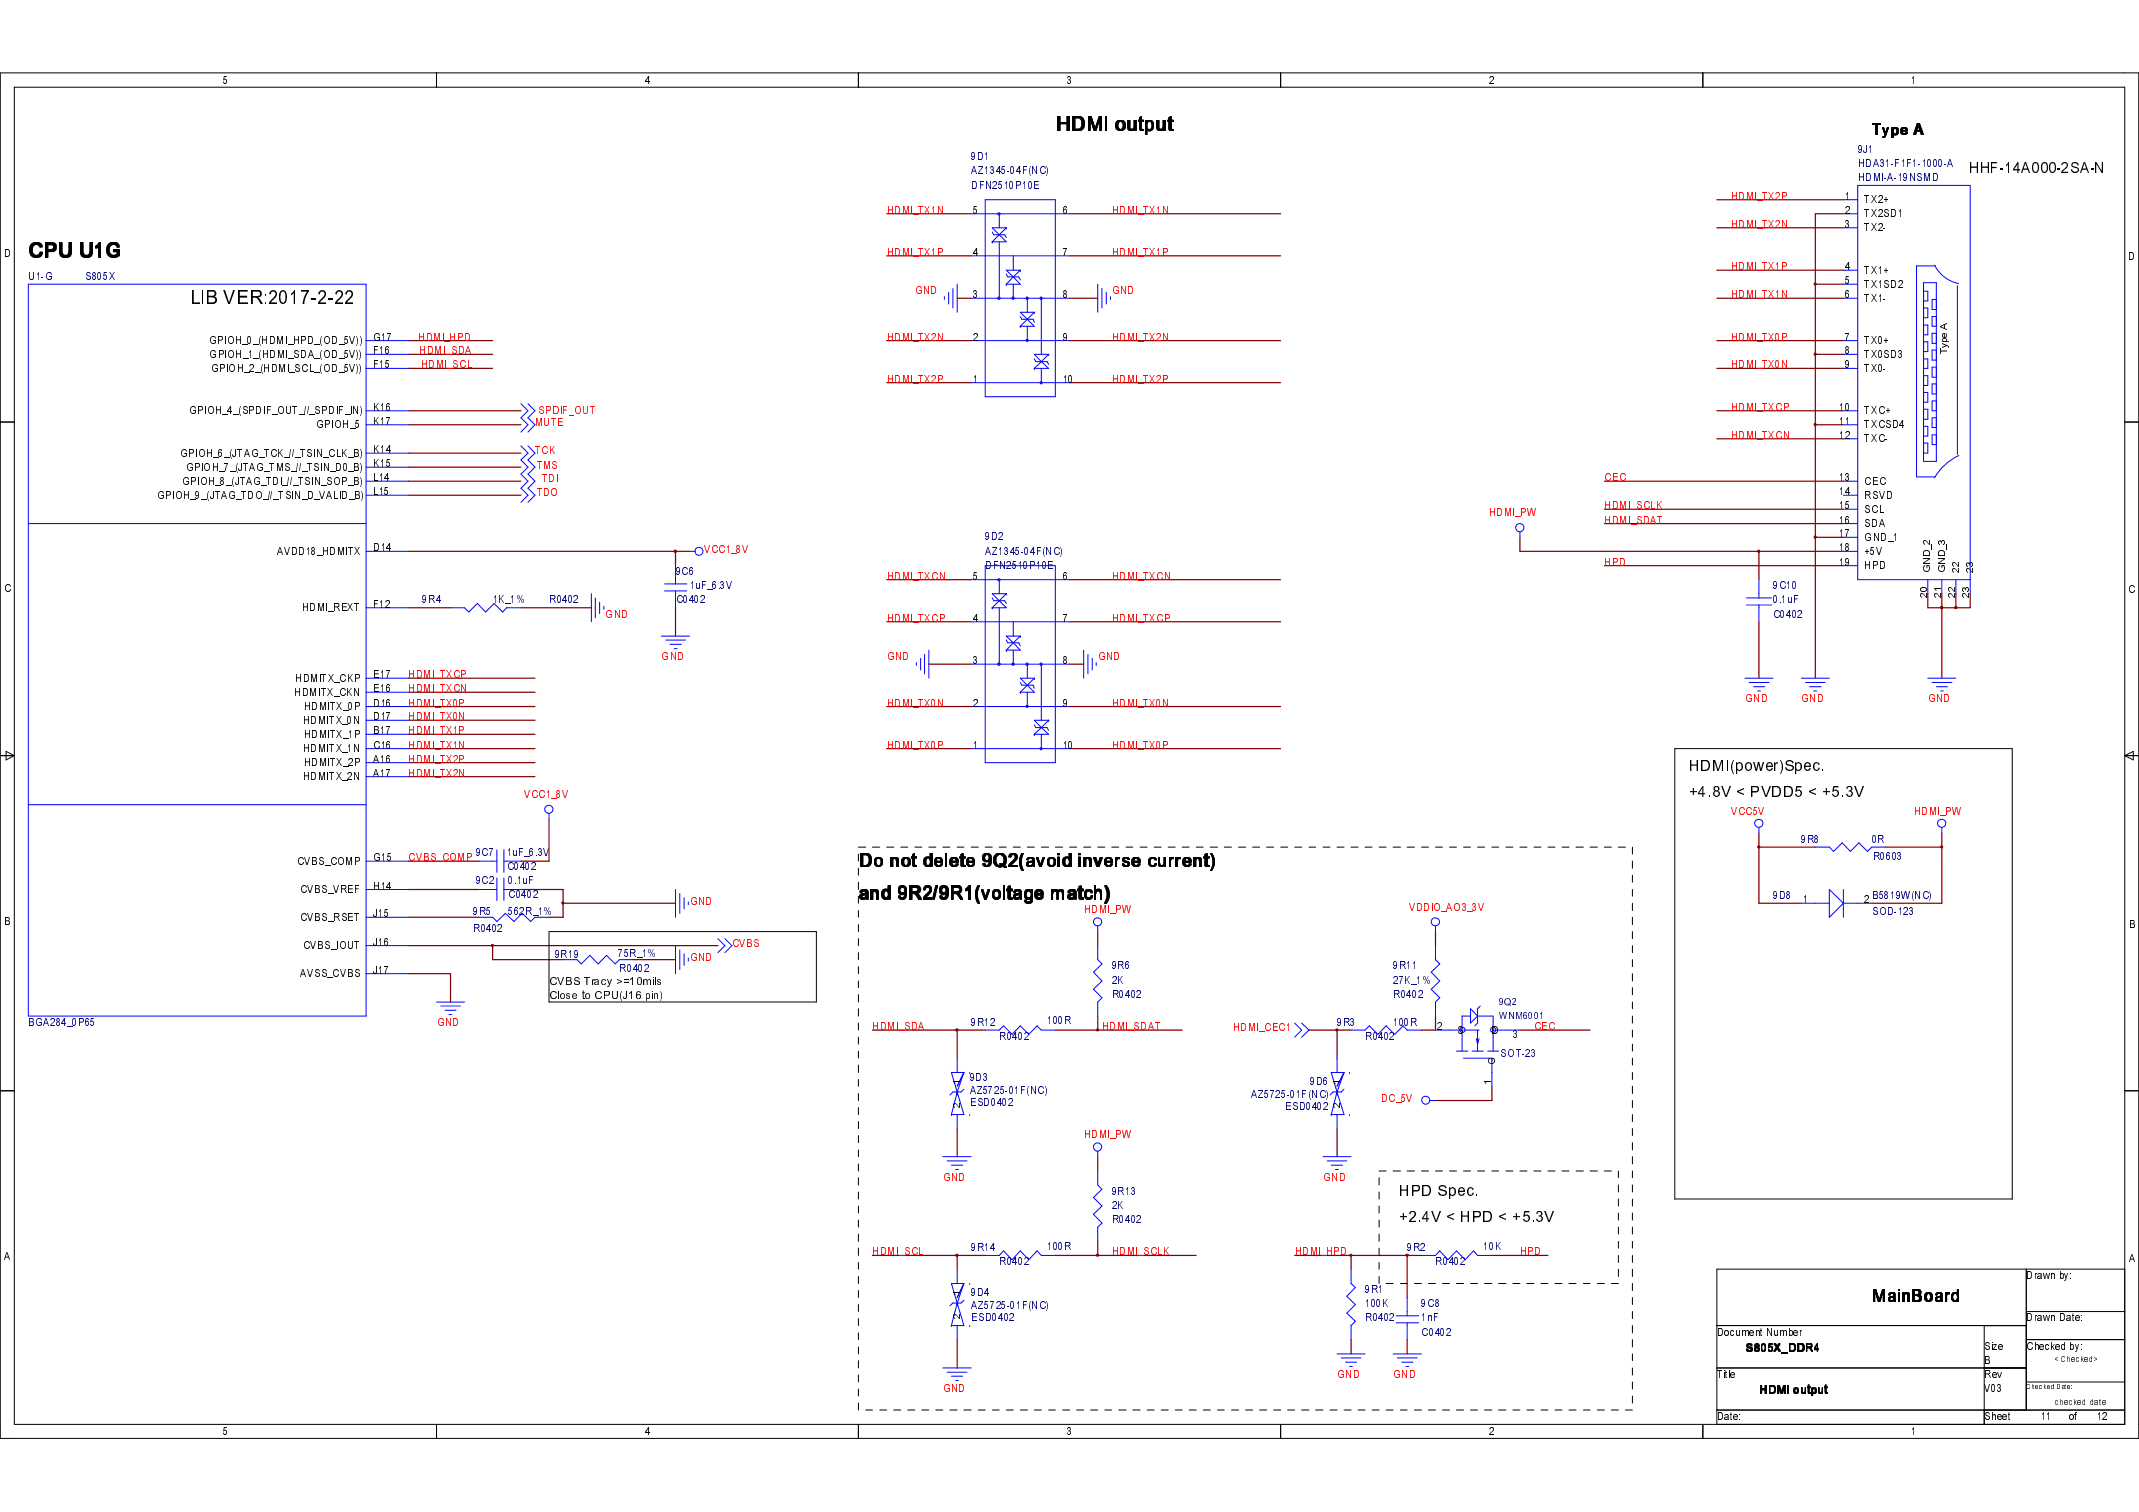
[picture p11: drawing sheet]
<svg xmlns="http://www.w3.org/2000/svg" width="297mm" height="210mm" viewBox="0 0 297 210" stroke-linecap="round" stroke-linejoin="round" font-family="sans-serif">
<g fill="none" stroke="#800000" stroke-width=".17">
<path d="M123.1 35.5h11.8M123.1 29.7h11.8M148.5 35.5h29.3M148.5 29.7h29.3M238.4 37.5h17.6M238.4 31.6h17.6M238.4 27.7h17.6M252.1 39.5h3.9M256 29.7h-3.9v64.4M56.7 59h15.6M56.7 57h15.6M56.7 47.3h11.7"/>
<path d="M56.7 49.2h11.7M56.7 51.1h11.7M123.1 47.3h11.8M123.1 53.1h11.8M132.9 41.4h2M148.5 47.3h29.3M148.5 41.4h3.9M148.5 53.1h29.3M238.4 57h17.6M238.4 47.3h17.6M238.4 41.4h17.6M238.4 51.1h17.6"/>
<path d="M252.1 59h3.9M252.1 49.2h3.9M56.7 62.9h15.6M56.7 64.9h15.6M56.7 66.8h15.6M56.7 68.7h15.6M56.7 76.5h39.1M93.8 76.5v2M211.1 74.6v1.9h44.9M222.8 66.8h33.2M222.8 78.5h33.2M222.8 72.7h33.2"/>
<path d="M222.8 70.7h33.2M238.4 60.9h17.6M244.3 76.5v4M252.1 74.6h3.9M56.7 98.1h17.6M56.7 94.1h17.6M56.7 96.1h17.6M56.7 100h17.6M56.7 84.4h5.9M72.3 84.4h9.8M93.8 84.4v3.9M123.1 98.1h11.8"/>
<path d="M123.1 86.3h11.8M123.1 80.5h11.8M129 92.2h5.9M148.5 98.1h29.3M148.5 92.2h2M148.5 86.3h29.3M148.5 80.5h29.3M244.3 86.3v7.8M267.7 82.4v2h5.9v-2M269.7 84.4h.1M269.7 82.4v11.7M271.6 82.4v2"/>
<path d="M56.7 101.9h17.6M56.7 107.8h17.6M56.7 105.9h17.6M56.7 119.5h9.8M56.7 103.9h17.6M76.2 113.7v5.8h-3.9M123.1 103.9h11.8M148.5 103.9h29.3M244.3 115.7v9.7h5.8M244.3 117.6h7.8M261.9 117.6h7.8M269.7 115.7v9.7h-9.8"/>
<path d="M56.7 131.3h43M56.7 127.3h9.8M56.7 123.5h9.8M56.7 135.2h5.9v3.9M68.4 131.3v1.9h9.8M72.3 123.5h5.9v3.8h-2M78.2 125.4h15.6M88 133.2h5.8M152.4 129.3v2M199.3 129.3v2M121.2 143h15.6M132.9 143v3.9"/>
<path d="M132.9 156.7v3.9M146.6 143h17.6M152.4 141.1v1.9M181.8 143h5.8M185.7 143v3.9M185.7 156.7v3.9M199.3 141.1v1.9h-1.9M207.2 150.8v2h-7.9M211.1 143h9.7M121.2 174.3h15.6M132.9 174.3v1.9M146.6 174.3h19.5"/>
<path d="M152.4 160.6v2M152.4 172.3v2M179.8 174.3h17.6M187.6 174.3v1.9M195.4 174.3v5.8M207.2 174.3h7.8M132.9 186v3.9M187.6 186v2M195.4 186v2"/>
</g>
<path d="M68.3 131.1h.2v.2h-.2z" fill-rule="evenodd" fill="#800000"/>
<path d="M68.3 131.1h.2v.2h-.2z" fill="none" stroke="#800000" stroke-width=".14"/>
<path d="M195.3 174.1h.2v.3h-.2z" fill-rule="evenodd" fill="#800000"/>
<path d="M195.3 174.1h.2v.3h-.2z" fill="none" stroke="#800000" stroke-width=".14"/>
<path d="M187.5 174.1h.2v.3h-.2z" fill-rule="evenodd" fill="#800000"/>
<path d="M187.5 174.1h.2v.3h-.2z" fill="none" stroke="#800000" stroke-width=".14"/>
<path d="M78 125.3h.3v.2h-.3z" fill-rule="evenodd" fill="#800000"/>
<path d="M78 125.3h.3v.2h-.3z" fill="none" stroke="#800000" stroke-width=".14"/>
<path d="M185.5 142.9h.2v.2h-.2z" fill-rule="evenodd" fill="#800000"/>
<path d="M185.5 142.9h.2v.2h-.2z" fill="none" stroke="#800000" stroke-width=".14"/>
<path d="M132.7 142.9h.3v.2h-.3z" fill-rule="evenodd" fill="#800000"/>
<path d="M132.7 142.9h.3v.2h-.3z" fill="none" stroke="#800000" stroke-width=".14"/>
<path d="M152.3 142.9h.2v.2h-.2z" fill-rule="evenodd" fill="#800000"/>
<path d="M152.3 142.9h.2v.2h-.2z" fill="none" stroke="#800000" stroke-width=".14"/>
<path d="M244.1 117.5h.2v.2h-.2z" fill-rule="evenodd" fill="#800000"/>
<path d="M244.1 117.5h.2v.2h-.2z" fill="none" stroke="#800000" stroke-width=".14"/>
<path d="M152.3 174.1h.2v.3h-.2z" fill-rule="evenodd" fill="#800000"/>
<path d="M152.3 174.1h.2v.3h-.2z" fill="none" stroke="#800000" stroke-width=".14"/>
<path d="M269.5 117.5h.2v.2h-.2z" fill-rule="evenodd" fill="#800000"/>
<path d="M269.5 117.5h.2v.2h-.2z" fill="none" stroke="#800000" stroke-width=".14"/>
<path d="M132.7 174.1h.3v.3h-.3z" fill-rule="evenodd" fill="#800000"/>
<path d="M132.7 174.1h.3v.3h-.3z" fill="none" stroke="#800000" stroke-width=".14"/>
<path d="M252 74.5h.2v.2h-.2z" fill-rule="evenodd" fill="#800000"/>
<path d="M252 74.5h.2v.2h-.2z" fill="none" stroke="#800000" stroke-width=".14"/>
<path d="M252 58.8h.2v.2h-.2z" fill-rule="evenodd" fill="#800000"/>
<path d="M252 58.8h.2v.2h-.2z" fill="none" stroke="#800000" stroke-width=".14"/>
<path d="M252 49.1h.2v.2h-.2z" fill-rule="evenodd" fill="#800000"/>
<path d="M252 49.1h.2v.2h-.2z" fill="none" stroke="#800000" stroke-width=".14"/>
<path d="M252 39.3h.2v.2h-.2z" fill-rule="evenodd" fill="#800000"/>
<path d="M252 39.3h.2v.2h-.2z" fill="none" stroke="#800000" stroke-width=".14"/>
<path d="M269.5 84.2h.2v.2h-.2z" fill-rule="evenodd" fill="#800000"/>
<path d="M269.5 84.2h.2v.2h-.2z" fill="none" stroke="#800000" stroke-width=".14"/>
<path d="M271.5 84.2h.2v.2h-.2z" fill-rule="evenodd" fill="#800000"/>
<path d="M271.5 84.2h.2v.2h-.2z" fill="none" stroke="#800000" stroke-width=".14"/>
<path d="M93.7 76.4h.2v.3h-.2z" fill-rule="evenodd" fill="#800000"/>
<path d="M93.7 76.4h.2v.3h-.2z" fill="none" stroke="#800000" stroke-width=".14"/>
<path d="M244.1 76.4h.2v.3h-.2z" fill-rule="evenodd" fill="#800000"/>
<path d="M244.1 76.4h.2v.3h-.2z" fill="none" stroke="#800000" stroke-width=".14"/>
<path d="M269.5 84.2h.2v.2h-.2z" fill-rule="evenodd" fill="#800000"/>
<path d="M269.5 84.2h.2v.2h-.2z" fill="none" stroke="#800000" stroke-width=".14"/>
<g fill="none" stroke="#00f" stroke-width=".14">
<path d="M3.9 39.5h46.9v101.6h-46.9zM132.9 39.5v3.8M134.9 35.5h13.6M134.9 29.7h13.6M136.8 27.7h9.8v27.4h-9.8zM137.8 33.6h.1M137.8 32.2l.2 .4h1.5l.2 .4M138.6 29.6h.2v.2h-.2zM138.8 29.7v1.9M138.8 33.6v7.8M139.7 39.5h.1M139.7 31.6h.1"/>
<path d="M139.7 38.1l.3 .3h1.5l.2 .5M139.7 31.6l-1.9 2M139.7 31.6h-1.9l1.9 2h-1.9M140.7 35.5v2M140.7 39.5v1.9M140.7 38.4l-1 1.1M140.7 38.4l1 1.1h-2M141.7 37.5h.1M141.7 37.5l-1 .9M141.7 37.5h-2l1 .9M152.4 39.5v3.8M256 39.5h2"/>
<path d="M256 37.5h2M256 31.6h2M256 29.7h2M256 27.7h2M267.1 39.2h1.8v24.9h-1.8zM268.5 36.9h-2.4v29.3h2.6M268.7 36.9l-.1-.1a5 5 0 0 0 3.4 2.6M271.8 39.7v23.4M50.8 51.1h5.9M50.8 49.2h5.9M50.8 47.3h5.9M50.8 57h5.9"/>
<path d="M50.8 59h5.9M72.3 56l1 1-1 1 1 1-1 1M73.3 56l1 1-1 1 1 1-1 1M131.1 41.2v.4M131.7 40.6v1.6M132.3 40v2.8M134.9 53.1h13.6M134.9 47.3h13.6M134.9 41.4h13.6M138.6 41.3h.2v.2h-.2zM140.6 41.3h.2v.2h-.2zM141.7 45.3h.1"/>
<path d="M141.7 43.9l.2 .4h1.6l.1 .4M142.5 47.1h.2v.3h-.2zM142.5 41.3h.2v.2h-.2zM142.7 41.4v1.9M142.7 45.3v2M143.6 51.1h.1M143.6 43.3h.1M143.6 49.8l.2 .4h1.6l.2 .4M143.6 43.3l-1.9 2M143.6 43.3h-1.9l1.9 2h-1.9M144.5 53h.2v.2h-.2zM144.5 41.3h.2v.2h-.2z"/>
<path d="M144.6 41.4v7.8M144.6 51.1v2M144.6 50.2l-1 .9M144.6 50.2l1 .9h-2M145.6 49.2h.1M145.6 49.2l-1 1M145.6 49.2h-2l1 1M153 40v2.8M153.6 40.6v1.6M154.2 41.2v.4M256 51.1h2M256 49.2h2"/>
<path d="M256 47.3h2M256 41.4h2M256 57h2M256 59h2M267.1 49.8h.6v1.3h-.6M267.1 40.4h.6v1.4h-.6M267.1 42.8h.6v1.3h-.6M267.1 45.1h.6v1.4h-.6M267.1 47.5h.6v1.3h-.6M267.1 52.2h.6v1.3h-.6M267.1 54.5h.6v1.3h-.6M267.1 56.8h.6v1.4h-.6"/>
<path d="M267.1 59.2h.6v1.3h-.6M268.9 43.9h-.6v1.4h.6M268.9 55.7h-.6v1.3h.6M268.9 41.6h-.6v1.4h.6M268.9 46.3h-.6v1.4h.6M268.9 48.6h-.6v1.4h.6M268.9 51h-.6v1.4h.6M268.9 53.3h-.6v1.4h.6M268.9 58h-.6v1.4h.6M3.9 72.7h46.9M50.8 76.5h5.9M50.8 64.9h5.9"/>
<path d="M50.8 66.8h5.9M50.8 68.7h5.9M50.8 62.9h5.9M72.3 61.9l1 1-1 .9 1 1.1-1 .9 1 1-1 1 1 .9-1 1M73.3 61.9l1 1-1 .9 1 1.1-1 .9 1 1-1 1 1 .9-1 1M93.8 78.5v2.6M95.8 76.5h.8M136.8 78.5h9.8v27.4h-9.8zM211.1 73.8v.8M256 78.5h2M256 72.7h2M256 76.5h2"/>
<path d="M256 66.8h2M256 68.7h2M256 60.9h2M256 70.7h2M256 74.6h2M267.1 61.5h.6v1.4h-.6M268.9 60.4h-.6v1.3h.6M272 63.3a7 7 0 0 0-3.4 3M50.8 100h5.9M50.8 96.1h5.9M50.8 94.1h5.9M50.8 84.4h5.9"/>
<path d="M50.8 98.1h5.9M62.6 84.4h1.9l.6 .6 1.2-1.2 1.1 1.2 1.2-1.2 1.2 1.2 .6-.6h1.9M82.1 82.4v3.9M82.7 83v2.8M83.3 83.6v1.6M83.9 84.2v.4M91.9 88.3h3.9M92.3 81.1h3.1M92.3 82h3.1M92.5 88.9h2.7M93 89.5h1.6M93.6 90h.4"/>
<path d="M93.8 82v2.4M127.3 92v.4M127.8 91.4v1.6M128.4 90.8v2.8M129 90.3v3.8M134.9 98.1h13.6M134.9 92.2h13.6M134.9 86.3h13.6M134.9 80.5h13.6M137.8 84.4h.1M137.8 83l.2 .4h1.5l.2 .4M138.6 92.1h.2v.2h-.2z"/>
<path d="M138.6 80.4h.2v.2h-.2zM138.8 80.5v1.9M138.8 84.4v7.8M139.7 90.3h.1M139.7 82.4h.1M139.7 88.9l.3 .3h1.5l.2 .5M139.7 82.4l-1.9 2M139.7 82.4h-1.9l1.9 2h-1.9M140.6 92.1h.2v.2h-.2zM140.7 89.2l-1 1.1M140.7 89.2l1 1.1h-2M140.7 86.3v2"/>
<path d="M140.7 90.3v1.9M141.7 96.1h.1M141.7 88.3h.1M141.7 94.7l.2 .4h1.6l.1 .4M141.7 88.3l-1 .9M141.7 88.3h-2l1 .9M142.5 97.9h.2v.3h-.2zM142.5 92.1h.2v.2h-.2zM142.7 92.2v1.9M142.7 96.1v2M143.6 94.1h.1M143.6 94.1l-1.9 2"/>
<path d="M143.6 94.1h-1.9l1.9 2h-1.9M144.5 92.1h.2v.2h-.2zM144.6 92.2v7.8M145.6 100h.1M145.6 100l-1 1M145.6 100h-2l1 1M150.5 90.3v3.8M151.1 90.8v2.8M151.7 91.4v1.6M152.2 92v.4M242.3 94.1h3.9M242.5 83h3.5"/>
<path d="M242.5 84h3.5M242.9 94.7h2.8M243.5 95.3h1.6M244.1 95.9h.4M244.3 80.5v2.5M244.3 84v2.3M250.1 94.1h3.9M250.7 94.7h2.7M251.3 95.3h1.6M251.9 95.9h.4M267.7 94.1h3.9M267.7 80.5v1.9"/>
<path d="M268.3 94.7h2.8M268.9 95.3h1.6M269.5 95.9h.4M269.7 80.5v1.9M271.6 80.5v1.9M273.6 80.5h-15.6v-54.8h15.6v56.7M3.9 111.7h46.9M50.8 119.5h5.9M50.8 101.9h5.9M50.8 103.9h5.9M50.8 105.9h5.9M50.8 107.8h5.9"/>
<path d="M66.5 119.5h2.5M69 118v3.1M70 119.5h2.3M70 118v3.1M76.2 112.9v.8M134.9 103.9h13.6M143.6 101.9h.1M143.6 100.6l.2 .4h1.6l.2 .4M144.5 103.8h.2v.2h-.2zM144.6 101.9v2M144.6 101l-1 .9M144.6 101l1 .9h-2"/>
<path d="M244.3 114.9v.8M252.1 117.6h1.9l.6 .6 1.2-1.2 1.2 1.2 1.1-1.2 1.2 1.2 .6-.6h2M269.7 114.9v.8M50.8 127.3h5.9M50.8 135.2h5.9M50.8 131.3h5.9M50.8 123.5h5.9M60.6 139.1h3.9M61.2 139.7h2.7M66.5 127.3h1.9l.6 .6 1.2-1.1 1.2 1.1 1.1-1.1 1.2 1.1 .6-.6h1.9M66.5 123.5h2.5M69 121.9v3.1"/>
<path d="M70 121.9v3.1M70 123.5h2.3M78.2 133.2h1.9l.6 .6 1.2-1.2 1.2 1.2 1.1-1.2 1.2 1.2 .6-.6h2M93.8 123.5v3.8M93.8 131.3v3.9M94.4 124v2.8M94.4 131.9v2.7M95 124.6v1.6M95 132.4v1.6M95.6 125.2v.4M95.6 133v.4M99.7 130.3l1 1-1 .9"/>
<path d="M100.7 130.3l.9 1-.9 .9M152.4 131.3v1.9l.6 .6-1.2 1.2 1.2 1.2-1.2 1.1 1.2 1.2-.6 .6v2M152.4 128.6v.7M199.3 131.3v1.9l.6 .6-1.1 1.2 1.1 1.2-1.1 1.1 1.1 1.2-.6 .6v2M199.3 128.6v.7M205.6 139.7l-.4 .3v2l-.4 .4M250.1 125.4h3.9M254 123.5l2 1.9-2 1.9zM256 123.5v3.8M256 125.4h3.9M61.8 140.3h1.5M62.4 140.8h.3"/>
<path d="M132.1 154.7h.1M132.9 151.6l1 3.1h-1.8M132.9 151.6l-.8 3.1M132.9 146.9v2M132.9 151.6v.4M132.9 154.7v2M133.9 151.2l-.4 .4h-1.2l-.4 .4M133.9 148.9h-1.8l.8 2.7M133.9 148.9l-1 2.7M133.9 148.9l-1 1.9M134.7 148.9h.1M134.7 154.7h.1"/>
<path d="M136.8 143h2l.6-.6 1.1 1.2 1.2-1.2 1.2 1.2 1.1-1.2 .6 .6h2M152.4 159.8v.8M179.8 142l1 1-1 1M180.8 142l1 1-1 1M184.9 154.7h.1M185.7 151.6l-.8 3.1M185.7 146.9v2M185.7 151.6v.4M185.7 154.7v2M185.7 151.6l.9 3.1h-1.7M186.6 151.2l-.3 .4h-1.2l-.4 .4M186.6 148.9h-1.7l.8 2.7"/>
<path d="M186.6 148.9l-.9 2.7M186.6 148.9l-.9 1.9M187.4 148.9h.1M187.4 154.7h.1M187.6 143h2l.6-.6 1.1 1.2 1.2-1.2 1.2 1.2 1.2-1.2 .5 .6h2M198.5 152.8h.8M199.3 143h3.7M202.3 145.9h1.5M203.2 146.9h4v3.9M203.2 143h2.2M204.2 141.1h-1.2v4.8M204.2 140l1 1.1-1 .9z"/>
<path d="M204.4 145.9h1.6M205 144.2l.2 .7 .2-.7M205.2 143v2.9M205.2 141.1h2.1v4.8M206.6 145.9h1.5M207.3 143h3.8M130.9 160.6h4M131.5 161.2h2.8M132.1 161.8h1.6M132.7 162.3h.4M132.9 176.2v2M133.9 178.2h-1.8l.8 2.7"/>
<path d="M133.9 178.2l-1 2.7M133.9 178.2l-1 1.9M134.7 178.2h.1M136.8 174.3h2l.6-.6 1.1 1.2 1.2-1.2 1.2 1.2 1.1-1.2 .6 .6h2M152.4 162.6v1.9l.6 .6-1.2 1.1 1.2 1.2-1.2 1.2 1.2 1.2-.6 .5v2M183.7 160.6h3.9M184.3 161.2h2.7M184.9 161.8h1.5M185.5 162.3h.3M187.6 176.2v2l.6 .5-1.2 1.3 1.2 1.1-1.2 1.2 1.2 1.1-.6 .6v2M197.4 174.3h1.9l.6-.6 1.2 1.2 1.2-1.2 1.2 1.2 1.1-1.2 .6 .6h2M130.9 189.9h4"/>
<path d="M131.5 190.5h2.8M132.1 184h.1M132.1 191.1h1.6M132.7 191.6h.4M132.9 180.9v.4M132.9 184v2M132.9 180.9l-.8 3.1M132.9 180.9l1 3.1h-1.8M133.9 180.5l-.4 .4h-1.2l-.4 .4M134.7 184h.1M185.7 188h3.9M186.3 188.5h2.7"/>
<path d="M186.9 189.1h1.5M187.4 189.7h.4M193.5 188h3.9M193.9 182.7h3.1M193.9 183.6h3.1M194.1 188.5h2.7M194.6 189.1h1.6M195.2 189.7h.4M195.4 180.1v2.6M195.4 183.6v2.4"/>
<circle cx="97.1" cy="76.5" r=".56"/>
<circle cx="211" cy="73.3" r=".57"/>
<circle cx="76.2" cy="112.4" r=".56"/>
<circle cx="244.2" cy="114.3" r=".56"/>
<circle cx="269.6" cy="114.3" r=".56"/>
<circle cx="152.4" cy="128" r=".56"/>
<circle cx="199.3" cy="128" r=".56"/>
<circle cx="152.4" cy="159.2" r=".57"/>
<circle cx="198" cy="152.7" r=".56"/>
<circle cx="203.1" cy="143" r=".37"/>
<circle cx="207.4" cy="143" r=".37"/>
</g>
<g fill="none" stroke="#000" stroke-width=".14">
<path d="M0 10.1h297v189.6h-297zM2 12.1h293.1v185.6h-293.1zM60.6 10.1v2M119.2 10.1v2M177.8 10.1v2M236.5 10.1v2M0 58.6h2M295.1 58.6h1.9M0 104.9h2M.8 104.3l1.2 .6-1.2 .6zM119.2 118.6v.9M119.2 117.6h1"/>
<path d="M121.2 117.6h1M123.1 117.6h1M125.1 117.6h1M127 117.6h1M129 117.6h1M130.9 117.6h1M132.9 117.6h1M134.9 117.6h.9M136.8 117.6h1M138.8 117.6h.9M140.7 117.6h1M142.7 117.6h.9"/>
<path d="M144.6 117.6h1M146.6 117.6h1M148.5 117.6h1M150.5 117.6h1M152.4 117.6h1M154.4 117.6h1M156.4 117.6h.9M158.3 117.6h1M160.3 117.6h.9M162.2 117.6h1M164.2 117.6h.9M166.1 117.6h1"/>
<path d="M168.1 117.6h1M170 117.6h1M172 117.6h1M173.9 117.6h1M175.9 117.6h1M177.8 117.6h1M179.8 117.6h1M181.8 117.6h.9M183.7 117.6h1M185.7 117.6h.9M187.6 117.6h1M189.6 117.6h.9"/>
<path d="M191.5 117.6h1M193.5 117.6h1M195.4 117.6h1M197.4 117.6h1M199.3 117.6h1M201.3 117.6h1M203.2 117.6h1M205.2 117.6h1M207.2 117.6h.9M209.1 117.6h1M211.1 117.6h.9M213 117.6h1"/>
<path d="M215 117.6h.9M216.9 117.6h1M218.9 117.6h1M220.8 117.6h1M222.8 117.6h1M224.7 117.6h1M226.7 117.6v1M226.7 119.5v1M232.6 103.9h46.8v62.6h-46.8zM295.1 104.9h1.9M295.1 104.9l1.1-.6v1.2zM76.2 129.3h37.2v9.8h-37.2z"/>
<path d="M119.2 120.5v1M119.2 122.5v1M119.2 124.4v1M119.2 126.4v.9M119.2 128.4v.9M119.2 130.3v1M119.2 132.2v1M119.2 134.2v1M119.2 136.2v.9M119.2 138.1v1M226.7 121.5v1M226.7 123.5v.9"/>
<path d="M226.7 125.4v1M226.7 127.3v1.1M226.7 129.3v1M226.7 131.3v.9M226.7 133.2v1M226.7 135.2v1M226.7 137.1v1M226.7 139.1v.9M0 151.4h2M119.2 140v1.1M119.2 142v1M119.2 144v.9"/>
<path d="M119.2 145.9v1M119.2 147.9v1M119.2 149.9v.9M119.2 151.8v1M119.2 153.8v.9M119.2 155.7v1M119.2 157.6v1M119.2 159.6v1M226.7 141.1v.9M226.7 143v1M226.7 144.9v1M226.7 146.9v1"/>
<path d="M226.7 148.9v1M226.7 150.8v1M226.7 152.8v1M226.7 154.7v1M226.7 156.7v.9M226.7 158.6v1M295.1 151.4h1.9M119.2 161.6v1M119.2 163.5v1M119.2 165.5v1M119.2 167.4v1M119.2 169.4v.9"/>
<path d="M119.2 171.3v1M119.2 173.3v1M119.2 175.3v.9M119.2 177.2v1M119.2 179.2v.9M191.5 163.5v1M191.5 165.5v1M191.5 167.4v1M191.5 169.4v.9M191.5 171.3v1M191.5 173.3v1M191.5 175.3v.9"/>
<path d="M191.5 177.2v1M191.5 162.6h1M192.5 178.2h1M193.5 162.6h1M194.5 178.2h.9M195.4 162.6h1M196.4 178.2h1M197.4 162.6h1M198.4 178.2h.9M199.3 162.6h1M200.3 178.2h1M201.3 162.6h1"/>
<path d="M202.3 178.2h.9M203.2 162.6h1M204.2 178.2h1M205.2 162.6h1M206.2 178.2h1M207.2 162.6h.9M208.1 178.2h1M209.1 162.6h1M210.1 178.2h1M211.1 162.6h.9M212 178.2h1M213 162.6h1"/>
<path d="M214 178.2h1M215 162.6h.9M215.9 178.2h1M216.9 162.6h1M217.9 178.2h1M218.9 162.6h1M219.9 178.2h.9M220.8 162.6h1M221.8 178.2h1M222.8 162.6h1M223.8 178.2h.9M224.7 162.6v.9"/>
<path d="M224.7 164.5v1M224.7 166.5v.9M224.7 168.4v1M224.7 170.3v1M224.7 172.3v1M224.7 174.3v1M224.7 176.2v1M226.7 160.6v1M226.7 162.6v.9M226.7 164.5v1M226.7 166.5v.9M226.7 168.4v1"/>
<path d="M226.7 170.3v1M226.7 172.3v1M226.7 174.3v1M226.7 176.2v1M226.7 178.2v1M281.4 176.2v19.5M295.1 176.2h-56.7v21.5M60.6 197.7v2M119.2 181.1v1M119.2 183v1M119.2 185v1M119.2 187v1"/>
<path d="M119.2 188.9v1M119.2 190.9v1M119.2 192.8v1M119.2 194.8v.9M119.2 197.7v2M120.2 195.7h1M122.2 195.7h.9M124.1 195.7h1M126.1 195.7h.9M128 195.7h1M130 195.7h.9M131.9 195.7h1"/>
<path d="M133.9 195.7h1M135.8 195.7h1M137.8 195.7h1M139.7 195.7h1M141.7 195.7h1M143.6 195.7h1M145.6 195.7h1M147.6 195.7h.9M149.5 195.7h1M151.5 195.7h.9M153.4 195.7h1M155.4 195.7h1"/>
<path d="M157.3 195.7h1M159.3 195.7h1M161.2 195.7h1M163.2 195.7h1M165.1 195.7h1M167.1 195.7h1M169.1 195.7h.9M171 195.7h1M173 195.7h.9M174.9 195.7h1M176.9 195.7h.9M177.8 197.7v2"/>
<path d="M178.8 195.7h1M180.8 195.7h1M182.7 195.7h1M184.7 195.7h1M186.6 195.7h1M188.6 195.7h1M190.5 195.7h1M192.5 195.7h1M194.5 195.7h.9M196.4 195.7h1M198.4 195.7h.9M200.3 195.7h1"/>
<path d="M202.3 195.7h.9M204.2 195.7h1M206.2 195.7h1M208.1 195.7h1M210.1 195.7h1M212 195.7h1M214 195.7h1M215.9 195.7h1M217.9 195.7h1M219.9 195.7h.9M221.8 195.7h1M223.8 195.7h.9"/>
<path d="M225.7 195.7h1M226.7 180.1v1M226.7 182.1v.9M226.7 184v1M226.7 186v1M226.7 188v.9M226.7 189.9v1M226.7 191.9v.9M226.7 193.8v1M236.5 197.7v2M238.4 195.7h56.7M238.4 189.9h43"/>
<path d="M238.4 184h43M275.5 184v13.7M281.4 186h13.7M281.4 182.1h13.7M281.4 191.9h13.7"/>
</g>
<g font-size="2.8">
<text x="146.6" y="18.1">HDMI output</text>
<text x="4" y="35.7">CPU U1G</text>
</g>
<g font-size="2.6">
<text x="26.3" y="42.2">LIB VER:2017-2-22</text>
<text x="119.3" y="120.3">Do not delete 9Q2(avoid inverse current)</text>
<text x="119.3" y="124.8">and 9R2/9R1(voltage match)</text>
</g>
<text font-size="2.4" x="260" y="180.7">MainBoard</text>
<g font-size="2.2">
<text x="260" y="18.7">Type A</text>
<text x="234.5" y="107">HDMI(power)Spec.</text>
<text x="234.5" y="110.6">+4.8V &lt; PVDD5 &lt; +5.3V</text>
<text x="194.3" y="166">HPD Spec.</text>
<text x="194.3" y="169.6">+2.4V &lt; HPD &lt; +5.3V</text>
</g>
<text font-size="2" x="273.4" y="24">HHF-14A000-2SA-N</text>
<g font-size="1.6">
<text x="76.2" y="136.7">CVBS Tracy &gt;=10mils</text>
<text x="76.2" y="138.7">Close to CPU(J16 pin)</text>
<text x="242.4" y="187.6">S805X_DDR4</text>
<text x="244.3" y="193.4">HDMI output</text>
</g>
<text font-size="1.5" fill="#f00" x="74.7" y="57.4">SPDIF_OUT</text>
<g font-size="1.5">
<text x="199.5" y="143">2</text>
<text x="202.3" y="143.5">S</text>
<text x="207" y="143.5">D</text>
<text x="207.7" y="147.9">G</text>
<text x="210.1" y="144.1">3</text>
<text x="207.2" y="150.7">1</text>
</g>
<text font-size="1.5" fill="#000080" x="208.3" y="146.7">SOT-23</text>
<g font-size="1.4">
<text x="30.9" y="11.6">5</text>
<text x="89.5" y="11.6">4</text>
<text x="148.2" y="11.6">3</text>
<text x="206.8" y="11.6">2</text>
<text x="265.4" y="11.6">1</text>
<text x="135.1" y="29.7">5</text>
<text x="147.6" y="29.7">6</text>
<text x="256.2" y="27.7">1</text>
<text x="256.2" y="29.7">2</text>
<text x="258.9" y="28.2">TX2+</text>
<text x=".5" y="35.6">D</text>
<text x="135.1" y="35.5">4</text>
<text x="147.6" y="35.5">7</text>
<text x="256.2" y="31.6">3</text>
<text x="258.9" y="30.2">TX2SD1</text>
<text x="258.9" y="32.1">TX2-</text>
<text x="135.1" y="41.4">3</text>
<text x="147.6" y="41.4">8</text>
<text x="256.2" y="37.5">4</text>
<text x="256.2" y="39.5">5</text>
<text x="256.2" y="41.4">6</text>
<text x="258.9" y="38">TX1+</text>
<text x="258.9" y="40">TX1SD2</text>
<text x="258.9" y="41.9">TX1-</text>
<text x="295.6" y="36">D</text>
<text x="29" y="47.8">GPIOH_0_(HDMI_HPD_(OD_5V))</text>
<text x="51.8" y="47.3">G17</text>
<text x="135.1" y="47.3">2</text>
<text x="147.6" y="47.3">9</text>
<text x="256.2" y="47.3">7</text>
<text x="258.9" y="47.8">TX0+</text>
<text x="270.5" y="47.7">p</text>
<text x="270.5" y="46.9">e</text>
<text x="270.5" y="45.8">A</text>
<text x="29.1" y="49.7">GPIOH_1_(HDMI_SDA_(OD_5V))</text>
<text x="29.2" y="51.6">GPIOH_2_(HDMI_SCL_(OD_5V))</text>
<text x="51.8" y="49.2">F16</text>
<text x="51.8" y="51.1">F15</text>
<text x="135.1" y="53.1">1</text>
<text x="147.6" y="53.1">10</text>
<text x="256.2" y="49.2">8</text>
<text x="256.2" y="51.1">9</text>
<text x="258.9" y="49.7">TX0SD3</text>
<text x="258.9" y="51.6">TX0-</text>
<text x="270.5" y="49.2">T</text>
<text x="270.5" y="48.3">y</text>
<text x="26.2" y="57.5">GPIOH_4_(SPDIF_OUT_//_SPDIF_IN)</text>
<text x="43.9" y="59.5">GPIOH_5</text>
<text x="51.8" y="57">K16</text>
<text x="51.8" y="59">K17</text>
<text x="255.4" y="57">10</text>
<text x="255.4" y="59">11</text>
<text x="258.9" y="57.5">TXC+</text>
<text x="258.9" y="59.5">TXCSD4</text>
<text x="25" y="63.4">GPIOH_6_(JTAG_TCK_//_TSIN_CLK_B)</text>
<text x="25.8" y="65.4">GPIOH_7_(JTAG_TMS_//_TSIN_D0_B)</text>
<text x="51.8" y="64.9">K15</text>
<text x="51.8" y="62.9">K14</text>
<text x="255.4" y="60.9">12</text>
<text x="258.9" y="61.4">TXC-</text>
<text x="21.8" y="69.3">GPIOH_9_(JTAG_TDO_//_TSIN_D_VALID_B)</text>
<text x="25.3" y="67.3">GPIOH_8_(JTAG_TDI_//_TSIN_SOP_B)</text>
<text x="51.8" y="66.8">L14</text>
<text x="51.8" y="68.7">L15</text>
<text x="255.4" y="66.8">13</text>
<text x="255.4" y="68.7">14</text>
<text x="255.4" y="70.7">15</text>
<text x="258.9" y="67.3">CEC</text>
<text x="258.9" y="69.3">RSVD</text>
<text x="258.9" y="71.2">SCL</text>
<text x="38.4" y="77">AVDD18_HDMITX</text>
<text x="51.8" y="76.5">D14</text>
<text x="255.4" y="72.7">16</text>
<text x="255.4" y="74.6">17</text>
<text x="255.4" y="76.5">18</text>
<text x="258.9" y="73.2">SDA</text>
<text x="258.9" y="75.1">GND_1</text>
<text x="258.9" y="77">+5V</text>
<text x="268.2" y="77.4">DD</text>
<text x="268.2" y="76.4">_</text>
<text x="268.2" y="75.7">23</text>
<text x="270.2" y="76.4">_</text>
<text x=".5" y="82.1">C</text>
<text x="135.1" y="80.5">5</text>
<text x="147.6" y="80.5">6</text>
<text x="255.4" y="78.5">19</text>
<text x="258.9" y="79">HPD</text>
<text x="267.7" y="83">2222</text>
<text x="267.7" y="82.2">0123</text>
<text x="268.2" y="79.5">GG2</text>
<text x="268.2" y="78.4">NN2</text>
<text x="274.1" y="79.5">2</text>
<text x="274.1" y="78.7">3</text>
<text x="295.6" y="82.3">C</text>
<text x="41.9" y="84.9">HDMI_REXT</text>
<text x="51.8" y="84.4">F12</text>
<text x="135.1" y="86.3">4</text>
<text x="147.6" y="86.3">7</text>
<text x="41" y="94.7">HDMITX_CKP</text>
<text x="51.8" y="94.1">E17</text>
<text x="135.1" y="92.2">3</text>
<text x="147.6" y="92.2">8</text>
<text x="40.9" y="96.6">HDMITX_CKN</text>
<text x="42.1" y="100.5">HDMITX_0N</text>
<text x="42.2" y="98.6">HDMITX_0P</text>
<text x="51.8" y="100">D17</text>
<text x="51.8" y="98.1">D16</text>
<text x="51.8" y="101.9">B17</text>
<text x="51.8" y="96.1">E16</text>
<text x="135.1" y="98.1">2</text>
<text x="147.6" y="98.1">9</text>
<text x="42.1" y="104.4">HDMITX_1N</text>
<text x="42.2" y="102.4">HDMITX_1P</text>
<text x="42.2" y="106.4">HDMITX_2P</text>
<text x="51.8" y="103.9">C16</text>
<text x="51.8" y="107.8">A17</text>
<text x="51.8" y="105.9">A16</text>
<text x="135.1" y="103.9">1</text>
<text x="147.6" y="103.9">10</text>
<text x="42.1" y="108.3">HDMITX_2N</text>
<text x="51.8" y="119.5">G15</text>
<text x="41.2" y="120.1">CVBS_COMP</text>
<text x="41.7" y="124">CVBS_VREF</text>
<text x="51.8" y="123.5">H14</text>
<text x="250.4" y="125.4">1</text>
<text x="258.9" y="125.4">2</text>
<text x=".5" y="128.4">B</text>
<text x="41.7" y="127.8">CVBS_RSET</text>
<text x="42" y="131.8">CVBS_IOUT</text>
<text x="51.8" y="131.3">J16</text>
<text x="51.8" y="127.3">J15</text>
<text x="295.6" y="128.9">B</text>
<text x="41.7" y="135.7">AVSS_CVBS</text>
<text x="51.8" y="135.2">J17</text>
<text x="133.4" y="150.6">1</text>
<text x="133.4" y="153.8">2ESD0402</text>
<text x="186.2" y="150.6">1</text>
<text x="186.2" y="153.8">2</text>
<text x=".5" y="175">A</text>
<text x="133.4" y="179.9">19D4</text>
<text x="281.4" y="177.6">Drawn by:</text>
<text x="295.6" y="175.2">A</text>
<text x="133.4" y="183">2</text>
<text x="238.4" y="185.4">Document Number</text>
<text x="281.4" y="183.4">Drawn Date:</text>
<text x="238.4" y="191.3">Title</text>
<text x="275.5" y="191.3">Rev</text>
<text x="275.5" y="187.4">Size</text>
<text x="275.5" y="189.3">B</text>
<text x="281.4" y="187.4">Checked by:</text>
<text x="238.4" y="197.1">Date:</text>
<text x="275.5" y="193.2">V03</text>
<text x="275.5" y="197.1">Sheet</text>
<text x="283.4" y="197.1">11</text>
<text x="287.3" y="197.1">of</text>
<text x="291.2" y="197.1">12</text>
<text x="30.9" y="199.2">5</text>
<text x="89.5" y="199.2">4</text>
<text x="148.2" y="199.2">3</text>
<text x="206.8" y="199.2">2</text>
<text x="265.4" y="199.2">1</text>
</g>
<g font-size="1.4" fill="#000080">
<text x="134.9" y="22.3">9D1</text>
<text x="258" y="21.3">9J1</text>
<text x="258" y="23.2">HDA31-F1F1-1000-A</text>
<text x="134.9" y="26.2">DFN2510P10E</text>
<text x="134.9" y="24.2">AZ1345-04F(NC)</text>
<text x="258" y="25.2">HDMI-A-19NSMD</text>
<text x="3.9" y="38.9">U1-G</text>
<text x="11.8" y="38.9">S805X</text>
<text x="136.8" y="75">9D2</text>
<text x="136.8" y="77">AZ1345-04F(NC)</text>
<text x="58.7" y="83.8">9R4</text>
<text x="68.4" y="83.8">1K_1%</text>
<text x="76.2" y="83.8">R0402</text>
<text x="93.8" y="79.9">9C6</text>
<text x="93.8" y="83.8">C0402</text>
<text x="95.8" y="81.8">1uF_6.3V</text>
<text x="136.8" y="79">DFN2510P10E</text>
<text x="246.2" y="81.8">9C10</text>
<text x="246.2" y="83.8">0.1uF</text>
<text x="246.2" y="85.8">C0402</text>
<text x="66.1" y="118.8">9C7</text>
<text x="70.4" y="118.8">1uF_6.3V</text>
<text x="250.1" y="117">9R8</text>
<text x="259.9" y="117">0R</text>
<text x="260.1" y="119.3">R0603</text>
<text x="66.1" y="122.7">9C2</text>
<text x="70.4" y="120.7">C0402</text>
<text x="70.6" y="124.7">C0402</text>
<text x="70.6" y="122.7">0.1uF</text>
<text x="246.2" y="124.8">9D8</text>
<text x="259.9" y="124.8">B5819W(NC)</text>
<text x="65.7" y="127">9R5</text>
<text x="65.7" y="129.3">R0402</text>
<text x="70.6" y="127">562R_1%</text>
<text x="259.9" y="127">SOD-123</text>
<text x="77" y="133">9R19</text>
<text x="85.8" y="132.8">75R_1%</text>
<text x="86" y="135">R0402</text>
<text x="154.4" y="134.6">9R6</text>
<text x="154.4" y="136.6">2K</text>
<text x="193.5" y="134.6">9R11</text>
<text x="193.5" y="136.6">27K_1%</text>
<text x="3.9" y="142.4">BGA284_0P65</text>
<text x="134.9" y="142.4">9R12</text>
<text x="145.4" y="142.2">100R</text>
<text x="154.4" y="138.5">R0402</text>
<text x="185.7" y="142.4">9R3</text>
<text x="193.5" y="142.4">100R</text>
<text x="193.5" y="138.5">R0402</text>
<text x="138.8" y="144.4">R0402</text>
<text x="189.6" y="144.4">R0402</text>
<text x="134.7" y="150">9D3</text>
<text x="134.7" y="151.8">AZ5725-01F(NC)</text>
<text x="173.7" y="152.4">AZ5725-01F(NC)</text>
<text x="178.4" y="154.1">ESD0402</text>
<text x="181.9" y="150.6">9D6</text>
<text x="154.4" y="165.9">9R13</text>
<text x="154.4" y="167.8">2K</text>
<text x="134.9" y="173.7">9R14</text>
<text x="145.4" y="173.5">100R</text>
<text x="154.4" y="169.8">R0402</text>
<text x="195.4" y="173.7">9R2</text>
<text x="206" y="173.5">10K</text>
<text x="138.8" y="175.6">R0402</text>
<text x="189.6" y="179.5">9R1</text>
<text x="199.3" y="175.6">R0402</text>
<text x="134.9" y="183.4">ESD0402</text>
<text x="134.9" y="181.7">AZ5725-01F(NC)</text>
<text x="189.6" y="183.4">R0402</text>
<text x="189.6" y="181.5">100K</text>
<text x="197.4" y="181.5">9C8</text>
<text x="197.4" y="185.4">C0402</text>
<text x="197.4" y="183.4">1nF</text>
</g>
<g font-size="1.4" fill="#f00">
<text x="123.1" y="29.7">HDMI_TX1N</text>
<text x="154.4" y="29.7">HDMI_TX1N</text>
<text x="240.4" y="27.7">HDMI_TX2P</text>
<text x="123.1" y="35.5">HDMI_TX1P</text>
<text x="154.4" y="35.5">HDMI_TX1P</text>
<text x="240.4" y="31.6">HDMI_TX2N</text>
<text x="127" y="40.8">GND</text>
<text x="154.4" y="40.8">GND</text>
<text x="240.4" y="37.5">HDMI_TX1P</text>
<text x="240.4" y="41.4">HDMI_TX1N</text>
<text x="58.1" y="47.3">HDMI_HPD</text>
<text x="123.1" y="47.3">HDMI_TX2N</text>
<text x="154.4" y="47.3">HDMI_TX2N</text>
<text x="240.4" y="47.3">HDMI_TX0P</text>
<text x="58.2" y="49.2">HDMI_SDA</text>
<text x="58.5" y="51.1">HDMI_SCL</text>
<text x="123.1" y="53.1">HDMI_TX2P</text>
<text x="154.4" y="53.1">HDMI_TX2P</text>
<text x="240.4" y="51.1">HDMI_TX0N</text>
<text x="74.3" y="59.2">MUTE</text>
<text x="240.4" y="57">HDMI_TXCP</text>
<text x="74.3" y="63.1">TCK</text>
<text x="74.5" y="65.1">TMS</text>
<text x="240.4" y="60.9">HDMI_TXCN</text>
<text x="74.5" y="68.9">TDO</text>
<text x="75.3" y="67">TDI</text>
<text x="206.8" y="71.7">HDMI_PW</text>
<text x="222.8" y="66.8">CEC</text>
<text x="222.8" y="70.7">HDMI_SCLK</text>
<text x="97.7" y="76.8">VCC1_8V</text>
<text x="222.8" y="72.7">HDMI_SDAT</text>
<text x="123.1" y="80.5">HDMI_TXCN</text>
<text x="154.4" y="80.5">HDMI_TXCN</text>
<text x="222.8" y="78.5">HPD</text>
<text x="84.1" y="85.8">GND</text>
<text x="123.1" y="86.3">HDMI_TXCP</text>
<text x="154.4" y="86.3">HDMI_TXCP</text>
<text x="56.7" y="94.1">HDMI_TXCP</text>
<text x="91.9" y="91.6">GND</text>
<text x="123.1" y="91.6">GND</text>
<text x="152.4" y="91.6">GND</text>
<text x="56.7" y="101.9">HDMI_TX1P</text>
<text x="56.7" y="98.1">HDMI_TX0P</text>
<text x="56.7" y="96.1">HDMI_TXCN</text>
<text x="56.7" y="100">HDMI_TX0N</text>
<text x="123.1" y="98.1">HDMI_TX0N</text>
<text x="154.4" y="98.1">HDMI_TX0N</text>
<text x="242.3" y="97.5">GND</text>
<text x="250.1" y="97.5">GND</text>
<text x="267.7" y="97.5">GND</text>
<text x="56.7" y="107.8">HDMI_TX2N</text>
<text x="56.7" y="105.9">HDMI_TX2P</text>
<text x="56.7" y="103.9">HDMI_TX1N</text>
<text x="123.1" y="103.9">HDMI_TX0P</text>
<text x="154.4" y="103.9">HDMI_TX0P</text>
<text x="72.7" y="110.8">VCC1_8V</text>
<text x="240.4" y="113.1">VCC5V</text>
<text x="265.8" y="113.1">HDMI_PW</text>
<text x="56.7" y="119.5">CVBS_COMP</text>
<text x="95.8" y="125.6">GND</text>
<text x="101.6" y="131.5">CVBS</text>
<text x="150.5" y="126.8">HDMI_PW</text>
<text x="195.6" y="126.4">VDDIO_AO3_3V</text>
<text x="95.8" y="133.4">GND</text>
<text x="60.6" y="142.4">GND</text>
<text x="121.2" y="143">HDMI_SDA</text>
<text x="153" y="143">HDMI_SDAT</text>
<text x="171.2" y="143.2">HDMI_CEC1</text>
<text x="213" y="143">CEC</text>
<text x="191.7" y="153">DC_5V</text>
<text x="150.5" y="158">HDMI_PW</text>
<text x="130.9" y="163.9">GND</text>
<text x="183.7" y="163.9">GND</text>
<text x="121.2" y="174.3">HDMI_SCL</text>
<text x="154.4" y="174.3">HDMI_SCLK</text>
<text x="179.8" y="174.3">HDMI_HPD</text>
<text x="211.1" y="174.3">HPD</text>
<text x="185.7" y="191.3">GND</text>
<text x="193.5" y="191.3">GND</text>
<text x="130.9" y="193.2">GND</text>
</g>
<g font-size="1.3" fill="#000080">
<text x="208.1" y="141.4">WNM6001</text>
<text x="208.2" y="139.5">9Q2</text>
</g>
<g font-size="1.2">
<text x="285.3" y="189.1">&lt;Checked&gt;</text>
<text x="285.3" y="195">checked date</text>
</g>
<text font-size="1" x="281.4" y="192.8">Checked Date:</text>
</svg>
